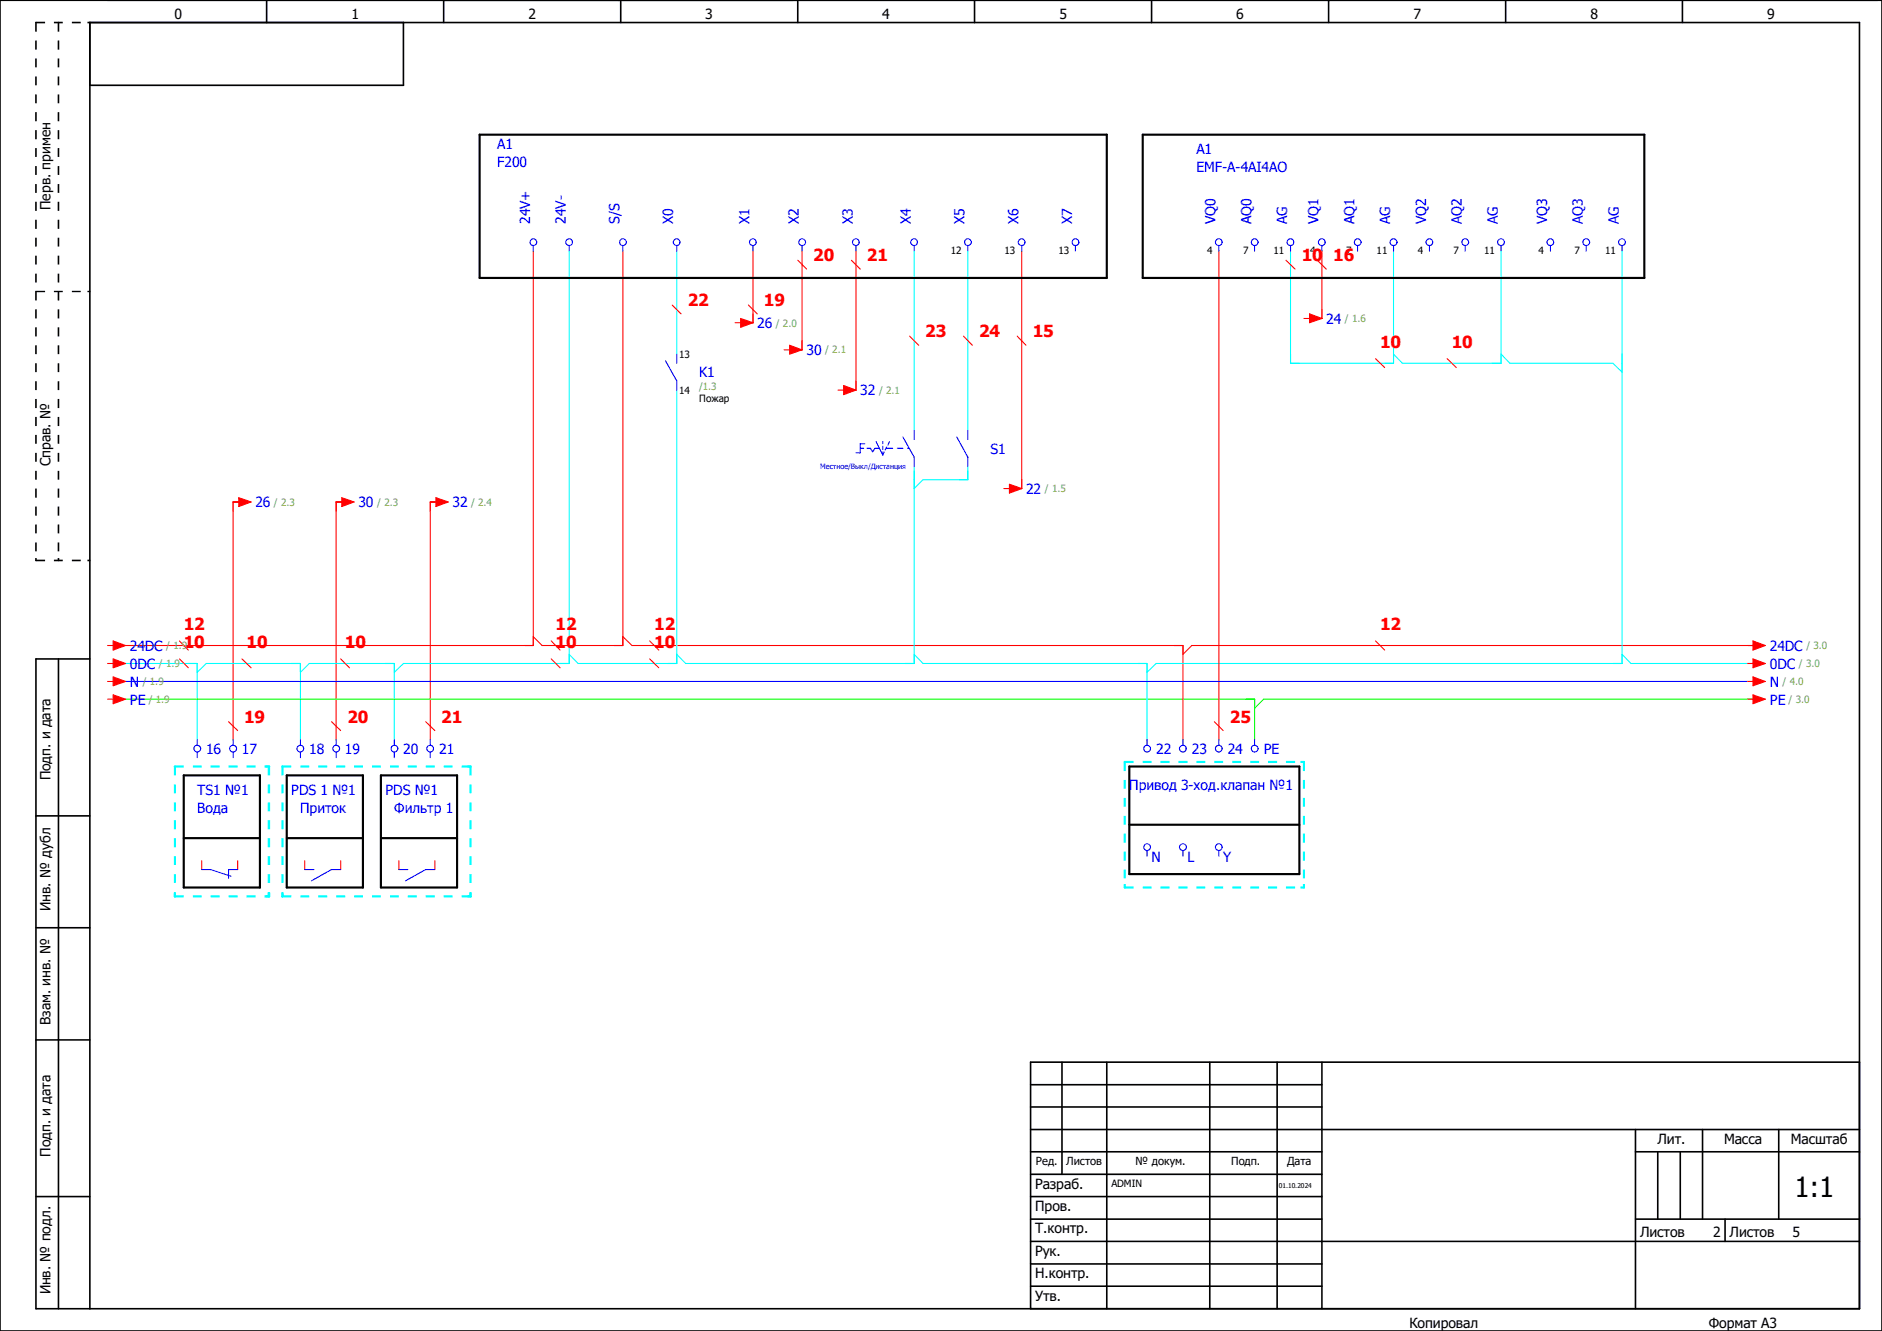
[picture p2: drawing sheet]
<svg xmlns="http://www.w3.org/2000/svg" width="297mm" height="210mm" viewBox="0 0 297 210" stroke-linecap="round" stroke-linejoin="round" font-family="sans-serif">
<path d="M210.1 -.1l-210.1 210.2M0 160.4l70.2 49.6M0 210v.1" fill="none" stroke="#fff" stroke-width=".16"/>
<g fill="none" stroke="#000" stroke-width=".25">
<path d="M0 0h297v210h-297zM42.1 0v3.6M63.7 3.6v9.9h-49.5M70 0v3.6M98 0v3.6M125.9 0v3.6M153.8 0v3.6M181.7 0v3.6M209.7 0v3.6M237.6 0v3.6M265.5 0v3.6M9.2 104v102.5"/>
<path d="M14.2 104h-8.5v102.5h287.8v-202.9h-279.3v202.9M5.7 128.7h8.5M5.7 146.4h8.5M5.7 164.1h8.5M162.6 178.2h130.9M162.6 171.2h46M162.6 174.7h46M167.6 167.6v17.7M174.7 167.6v38.9M190.9 167.6v38.9M201.5 167.6v38.9M208.6 167.6v38.9"/>
<path d="M258.1 178.2v28.3M268.7 178.2v14.2M280.7 178.2v14.2M293.5 167.6h-130.9v38.9M5.7 188.8h8.5M162.6 188.8h46M162.6 195.9h130.9M162.6 181.7h46M162.6 185.3h46M162.6 199.4h46M162.6 192.4h46M258.1 181.7h35.4"/>
<path d="M258.1 192.4h35.4M261.6 181.7v10.7M265.2 181.7v10.7M272.2 192.4v3.5M162.6 202.9h46"/>
</g>
<g fill="#000">
<path d="M13.8 3.4h.4l.1 .2-.5 .1zM13.8 45.9h.5v.2h-.5zM5.5 88.1h.3v.3l-.1 .2-.2-.2zM9.1 88.1h.3v.3l-.2 .2-.1-.2zM13.8 88.3h.4l.1 .2-.5 .1z"/>
<path d="M5.6 3.5l-.1 1.5h.3v-1.4zM5.5 6.4v1.4h.3v-1.4zM5.5 9.2v1.4h.3v-1.4zM5.5 12.1v1.4h.3v-1.4zM5.5 14.9v1.4h.3v-1.4zM5.5 17.7v1.4h.3v-1.4zM5.5 20.5v1.5h.3v-1.5zM5.5 23.4v1.4h.3v-1.4zM5.5 26.2v1.4h.3v-1.4zM5.5 29v1.4h.3v-1.4zM5.5 31.8v1.5h.3v-1.5zM5.5 34.7v1.4h.3v-1.4zM5.5 37.5v1.4h.3v-1.4zM5.5 40.3v1.4h.3v-1.4zM5.5 43.2v1.4h.3v-1.4zM5.5 46v1.4h.3v-1.4zM5.5 48.8v1.4h.3v-1.4zM5.5 51.6v1.5h.3v-1.5zM5.5 54.5v1.4h.3v-1.4zM5.5 57.3v1.4h.3v-1.4zM5.5 60.2v1.4h.3v-1.4zM5.5 62.9v1.5h.3v-1.5zM5.5 65.8v1.4h.3v-1.4zM5.5 68.6v1.4h.3v-1.4zM5.5 71.5v1.4h.3v-1.4zM5.5 74.3v1.4h.3v-1.4zM5.5 77.1v1.4h.3v-1.4zM5.5 79.9v1.5h.3v-1.5zM5.5 82.8v1.4h.3v-1.4zM5.5 85.6v1.4h.3v-1.4z"/>
<path d="M5.6 3.5l.1 .2h1.4v-.3zM8.5 3.4v.3h1.4v-.3zM11.3 3.4v.3h1.4v-.3z"/>
<path d="M9.1 3.5v1.5h.3v-1.4zM9.1 6.4v1.4h.3v-1.4zM9.1 9.2v1.4h.3v-1.4zM9.1 12.1v1.4h.3v-1.4zM9.1 14.9v1.4h.3v-1.4zM9.1 17.7v1.4h.3v-1.4zM9.1 20.5v1.5h.3v-1.5zM9.1 23.4v1.4h.3v-1.4zM9.1 26.2v1.4h.3v-1.4zM9.1 29v1.4h.3v-1.4zM9.1 31.8v1.5h.3v-1.5zM9.1 34.7v1.4h.3v-1.4zM9.1 37.5v1.4h.3v-1.4zM9.1 40.3v1.4h.3v-1.4zM9.1 43.2v1.4h.3v-1.4zM9.1 46v1.4h.3v-1.4zM9.1 48.8v1.4h.3v-1.4zM9.1 51.6v1.5h.3v-1.5zM9.1 54.5v1.4h.3v-1.4zM9.1 57.3v1.4h.3v-1.4zM9.1 60.2v1.4h.3v-1.4zM9.1 62.9v1.5h.3v-1.5zM9.1 65.8v1.4h.3v-1.4zM9.1 68.6v1.4h.3v-1.4zM9.1 71.5v1.4h.3v-1.4zM9.1 74.3v1.4h.3v-1.4zM9.1 77.1v1.4h.3v-1.4zM9.1 79.9v1.5h.3v-1.5zM9.1 82.8v1.4h.3v-1.4zM9.1 85.6v1.4h.3v-1.4z"/>
<path d="M5.6 45.9v.2h1.5v-.2zM8.5 45.9v.2h1.4v-.2zM11.3 45.9v.2h1.4v-.2z"/>
<path d="M5.6 88.3l.1 .3h1.4v-.3zM8.5 88.3v.3h1.4v-.3zM11.3 88.3v.3h1.4v-.3z"/>
</g>
<g fill="none" stroke="#f00" stroke-width=".17">
<path d="M84.2 39.6v62.3h-65.8M98.3 39.6v62.3h-12.7M118.8 39.6v11.3h-1.4M126.6 39.6v15.6h-1.4M135.1 39.6v22h-1.5M161.2 39.6v37.5h-1.4M192.4 39.6v77.1M208.6 39.6v10.6h-1.4M38.2 79.2h-1.4v37.5M54.5 79.2h-1.5v37.5M69.3 79.2h-1.4v37.5M99.7 101.9h87v14.8"/>
<path d="M188.1 101.9h89.1M31.8 135.8v1.4h1.4M37.5 135.8v1.4h-1.4M48.1 135.8v1.4h1.4M53.8 135.8v1.4h-1.5M62.9 135.8v1.4h1.4M68.6 135.8v1.4h-1.4"/>
</g>
<g fill="none" stroke="#0ff" stroke-width=".17">
<path d="M89.8 39.6v65.1h-26.1l-1.5 1.4M106.8 39.6v16.3M144.3 39.6v28.3M152.7 39.6v28.3M203.7 39.6v17.7h16.2v-17.7M236.9 39.6v17.7h-15.6M256 39.6v65.1h-73.5M238.3 57.3h16.3M106.8 61.6v43.1h-15.6M144.3 73.6v31.1h-36.1M152.7 73.6v2.1h-7M18.4 104.7h12.7v12"/>
<path d="M31.1 106.1l1.5-1.4h14.8v12M47.4 106.1l1.4-1.4h13.4v12M145.7 104.7h35.3v12M257.4 104.7h19.8"/>
</g>
<path d="M18.4 110.3h179.6v6.4M199.4 110.3h77.8" fill="none" stroke="#0f0" stroke-width=".17"/>
<path d="M18.4 107.5h258.8" fill="none" stroke="#00f" stroke-width=".17"/>
<path d="M29 122.3h12v17.7h-12zM29 132.2h12M45.3 122.3h12v17.7h-12zM45.3 132.2h12M60.1 122.3h12v17.7h-12zM60.1 132.2h12" fill="none" stroke="#000" stroke-width=".34"/>
<g fill="#0ff">
<path d="M41.9 141.3h.6l.1 .1-.1 .2h-.6z"/>
<path d="M42.2 140.9h.4v.7h-.3z"/>
<path d="M41.9 120.8h.6l.1 .1-.1 .2h-.6z"/>
<path d="M27.4 140.9h.4l-.1 .7h-.2z"/>
<path d="M73.7 141.3h.7v.3h-.7z"/>
<path d="M74.1 140.9h.3v.7h-.3z"/>
<path d="M73.7 120.8h.7v.3h-.7z"/>
<path d="M44.4 140.9h.3v.7h-.3z"/>
<path d="M27.5 141.3v.3h.1h1.4v-.3zM30.4 141.3v.3h1.4v-.3zM33.2 141.3v.3h1.5v-.3zM36.1 141.3v.3h1.4v-.3zM38.9 141.3v.3h1.4v-.3zM41.7 141.3v.3h.8l.1-.2-.1-.1z"/>
<path d="M42.3 120.8l-.1 1.5h.4v-1.4l-.1-.1zM42.2 123.8v1.4h.4v-1.4zM42.2 126.6v1.4h.4v-1.4zM42.2 129.4v1.5h.4v-1.5zM42.2 132.2v1.5h.4v-1.5zM42.2 135.1v1.4h.4v-1.4zM42.2 137.9v1.4h.4v-1.4zM42.2 140.8v.6l.1 .2h.3v-.8z"/>
<path d="M27.5 120.8l-.1 .1 .2 .2h1.4v-.3zM30.4 120.8v.3h1.4v-.3zM33.2 120.8v.3h1.5v-.3zM36.1 120.8v.3h1.4v-.3zM38.9 120.8v.3h1.4v-.3zM41.7 120.8v.3h.8l.1-.2-.1-.1z"/>
<path d="M27.5 120.8l-.1 1.5h.4v-1.4l-.2-.1zM27.4 123.8v1.4h.4v-1.4zM27.4 126.6v1.4h.4v-1.4zM27.4 129.4v1.5h.4v-1.5zM27.4 132.2v1.5h.4v-1.5zM27.4 135.1v1.4h.4v-1.4zM27.4 137.9v1.4h.4v-1.4zM27.4 140.8v.6l.2 .2 .2-.2v-.6z"/>
<path d="M44.4 141.3v.3h.2h1.4v-.3zM47.4 141.3v.3h1.4v-.3zM50.2 141.3v.3h1.4v-.3zM53 141.3v.3h1.5v-.3zM55.9 141.3v.3h1.4v-.3zM58.7 141.3v.3h1.4v-.3zM61.6 141.3v.3h1.3v-.3zM64.3 141.3v.3h1.5v-.3zM67.2 141.3v.3h1.4v-.3zM70 141.3v.3h1.4v-.3zM72.9 141.3v.3h1.4l.1-.2-.1-.1z"/>
<path d="M74.1 120.8v1.5h.3v-1.4v-.1zM74.1 123.8v1.4h.3v-1.4zM74.1 126.6v1.4h.3v-1.4zM74.1 129.4v1.5h.3v-1.5zM74.1 132.2v1.5h.3v-1.5zM74.1 135.1v1.4h.3v-1.4zM74.1 137.9v1.4h.3v-1.4zM74.1 140.8v.6v.2h.3v-.8z"/>
<path d="M44.4 120.8v.3h.2h1.4v-.3zM47.4 120.8v.3h1.4v-.3zM50.2 120.8v.3h1.4v-.3zM53 120.8v.3h1.5v-.3zM55.9 120.8v.3h1.4v-.3zM58.7 120.8v.3h1.4v-.3zM61.6 120.8v.3h1.3v-.3zM64.3 120.8v.3h1.5v-.3zM67.2 120.8v.3h1.4v-.3zM70 120.8v.3h1.4v-.3zM72.9 120.8v.3h1.4l.1-.2-.1-.1z"/>
<path d="M44.4 120.8v1.5h.3v-1.4l-.1-.1zM44.4 123.8v1.4h.3v-1.4zM44.4 126.6v1.4h.3v-1.4zM44.4 129.4v1.5h.3v-1.5zM44.4 132.2v1.5h.3v-1.5zM44.4 135.1v1.4h.3v-1.4zM44.4 137.9v1.4h.3v-1.4zM44.4 140.8v.6l.2 .2 .1-.2v-.6z"/>
</g>
<path d="M75.7 21.3h99v22.6h-99zM180.3 21.3h79.2v22.6h-79.2zM178.2 120.9h26.9v17h-26.9zM178.2 130.1h26.9" fill="none" stroke="#000" stroke-width=".34"/>
<path d="M118.8 49.5v1.4h-1.4M126.6 53.8v1.4h-1.4M135.1 60.1v1.5h-1.5M161.2 75.7v1.4h-1.4M82.8 101.9h1.4v-1.4l1.4 1.4M96.9 101.9h1.4v-1.4l1.4 1.4M185.3 101.9h1.4v1.4l1.4-1.4" fill="none" stroke="#f00" stroke-width=".17"/>
<path d="M144.3 74.3v2.8l1.4-1.4M152.7 74.3v1.4h-1.4M88.4 104.7h1.4v-1.4l1.4 1.4M105.4 104.7h1.4v-1.4l1.4 1.4M142.8 104.7h1.5v-1.4l1.4 1.4M179.6 104.7h1.4v1.4l1.5-1.4" fill="none" stroke="#0ff" stroke-width=".17"/>
<path d="M196.6 110.3h1.4v1.5l1.4-1.5" fill="none" stroke="#0f0" stroke-width=".17"/>
<g fill="#0ff">
<path d="M205.2 139.9h.6l.2 .1-.2 .2h-.6z"/>
<path d="M205.6 139.5h.4v.5l-.2 .2-.2-.2z"/>
<path d="M205.2 120.1h.6l.2 .1-.2 .2h-.6z"/>
<path d="M177.3 139.5h.4v.5l-.2 .2-.2-.2z"/>
<path d="M177.4 139.9l-.1 .1 .2 .2h1.4v-.3zM180.3 139.9v.3h1.4v-.3zM183.1 139.9v.3h1.5v-.3zM186 139.9v.3h1.4v-.3zM188.8 139.9v.3h1.4v-.3zM191.6 139.9v.3h1.4v-.3zM194.5 139.9v.3h1.4v-.3zM197.3 139.9v.3h1.4v-.3zM200.1 139.9v.3h1.4v-.3zM202.9 139.9v.3h1.5v-.3z"/>
<path d="M205.7 120.1l-.1 1.6h.4v-1.5l-.2-.1zM205.6 123.1v1.4h.4v-1.4zM205.6 125.9v1.4h.4v-1.4zM205.6 128.7v1.4h.4v-1.4zM205.6 131.5v1.5h.4v-1.5zM205.6 134.4v1.4h.4v-1.4zM205.6 137.2v1.4h.4v-1.4z"/>
<path d="M177.4 120.1v.3h.1h1.4v-.3zM180.3 120.1v.3h1.4v-.3zM183.1 120.1v.3h1.5v-.3zM186 120.1v.3h1.4v-.3zM188.8 120.1v.3h1.4v-.3zM191.6 120.1v.3h1.4v-.3zM194.5 120.1v.3h1.4v-.3zM197.3 120.1v.3h1.4v-.3zM200.1 120.1v.3h1.4v-.3zM202.9 120.1v.3h1.5v-.3z"/>
<path d="M177.4 120.1l-.1 1.6h.4v-1.5l-.2-.1zM177.3 123.1v1.4h.4v-1.4zM177.3 125.9v1.4h.4v-1.4zM177.3 128.7v1.4h.4v-1.4zM177.3 131.5v1.5h.4v-1.5zM177.3 134.4v1.4h.4v-1.4zM177.3 137.2v1.4h.4v-1.4z"/>
</g>
<g fill="none" stroke="#f00" stroke-width=".17">
<path d="M106.1 48.1l1.4 1.4M118.1 48.1l1.4 1.4M125.9 41.1l1.4 1.4M134.4 41.1l1.4 1.4M143.6 53l1.4 1.5M152.1 53l1.4 1.5M160.5 53l1.4 1.5M202.9 41.1l1.5 1.4M207.9 41.1l1.4 1.4M208.6 48.8v1.4h-1.4M217.1 56.6l1.4 1.4M228.4 56.6l1.4 1.4"/>
<path d="M28.3 101.1l1.4 1.5M28.3 104l1.4 1.4M36.1 113.9l1.4 1.4M38.2 104l1.4 1.4M52.3 113.9l1.5 1.4M53.8 104l1.4 1.4M67.2 113.9l1.4 1.4M87 104l1.4 1.4M87 101.1l1.4 1.5M102.5 104l1.5 1.4M102.5 101.1l1.5 1.5M191.6 113.9l1.4 1.4"/>
<path d="M217.1 101.1l1.4 1.5M276.6 106.8l2 .7-2 .7z"/>
</g>
<path d="M203.7 55.9v1.4h1.4M218.5 57.3h1.4v-1.4l1.4 1.4M235.5 57.3h1.4v-1.4l1.4 1.4M256 55.9v2.8l-1.4-1.4M254.6 104.7h1.4v-1.4l1.4 1.4" fill="none" stroke="#0ff" stroke-width=".17"/>
<g fill="none" stroke="#00f" stroke-width=".17">
<path d="M84.2 38.7v.9M89.8 38.7v.9M98.3 38.7v.9M106.8 38.7v.9M118.8 38.7v.9M126.6 38.7v.9M135.1 38.7v.9M144.3 38.7v.9M152.7 38.7v.9M161.2 38.7v.9M169.7 38.7v.9M192.4 38.7v.9"/>
<path d="M198 38.7v.9M203.7 38.7v.9M208.6 38.7v.9M214.2 38.7v.9M219.9 38.7v.9M225.6 38.7v.9M231.2 38.7v.9M236.9 38.7v.9M244.7 38.7v.9M250.3 38.7v.9M256 38.7v.9M105 56.9l1.8 3.2v1.5"/>
<path d="M106.8 55.9v1.4M135.8 70.7h.5M136.5 70h-.7v1.5h-.7M136.8 70.7h.6l.3 .6 .4-.6h.7M138.3 69.7l1 2.1M139.3 69.7v.3M139.3 70.4v.5M139.3 71.3v.5M139.5 71.3l-.2 .5M139.8 70.7h1.1M140 70.5l-.3 .5M140.4 69.7l-.3 .5"/>
<path d="M141.6 70.7h.9M142.5 69l1.8 3.1v1.5M143.2 70.7h.3M144.3 67.9v1.4M151 69l1.7 3.1v1.5M152.7 67.9v1.4M31.1 116.7v.9M31.1 118.7v.8M36.8 116.7v.9M36.8 118.7v.8M47.4 116.7v.9M47.4 118.7v.8"/>
<path d="M53 116.7v.9M53 118.7v.8M62.2 116.7v.9M62.2 118.7v.8M67.9 116.7v.9M67.9 118.7v.8M181 116.7v.9M186.7 116.7v.9M192.4 116.7v.9M198 116.7v.9M31.8 137.2h1.5M33.2 137.2l3.2 1.1"/>
<path d="M37.5 137.2h-1.4v1.4M48.1 137.2h1.4M53.8 137.2h-1.5l-3.2 1.8M62.9 137.2h1.4M68.6 137.2h-1.4l-3.2 1.8M181 134.2v.9M186.7 134.2v.9M192.4 134.2v.9"/>
<circle cx="84.2" cy="38.2" r=".54"/>
<circle cx="89.8" cy="38.2" r=".53"/>
<circle cx="98.3" cy="38.2" r=".54"/>
<circle cx="106.8" cy="38.2" r=".53"/>
<circle cx="118.8" cy="38.2" r=".53"/>
<circle cx="126.6" cy="38.2" r=".54"/>
<circle cx="135.1" cy="38.2" r=".53"/>
<circle cx="144.3" cy="38.2" r=".53"/>
<circle cx="152.8" cy="38.2" r=".54"/>
<circle cx="161.2" cy="38.2" r=".53"/>
<circle cx="169.7" cy="38.2" r=".54"/>
<circle cx="192.3" cy="38.2" r=".53"/>
<circle cx="198" cy="38.2" r=".54"/>
<circle cx="203.6" cy="38.2" r=".53"/>
<circle cx="208.6" cy="38.2" r=".53"/>
<circle cx="214.3" cy="38.2" r=".54"/>
<circle cx="219.9" cy="38.2" r=".54"/>
<circle cx="225.6" cy="38.2" r=".53"/>
<circle cx="231.2" cy="38.2" r=".54"/>
<circle cx="236.9" cy="38.2" r=".53"/>
<circle cx="244.7" cy="38.2" r=".53"/>
<circle cx="250.3" cy="38.2" r=".54"/>
<circle cx="256" cy="38.2" r=".53"/>
<circle cx="31.1" cy="118.1" r=".54"/>
<circle cx="36.8" cy="118.1" r=".54"/>
<circle cx="47.4" cy="118.1" r=".53"/>
<circle cx="53.1" cy="118.1" r=".54"/>
<circle cx="62.2" cy="118.1" r=".54"/>
<circle cx="67.9" cy="118.1" r=".53"/>
<circle cx="181" cy="118.1" r=".54"/>
<circle cx="186.7" cy="118.1" r=".53"/>
<circle cx="192.3" cy="118.1" r=".53"/>
<circle cx="198" cy="118.1" r=".54"/>
<circle cx="181" cy="133.7" r=".53"/>
<circle cx="186.7" cy="133.7" r=".54"/>
<circle cx="192.3" cy="133.7" r=".52"/>
</g>
<path d="M276.6 106.8l2 .7-2 .7z" fill="#f00"/>
<path d="M275.8 107.5h.8M276.6 109.6l2 .7-2 .7z" fill="none" stroke="#f00" stroke-width=".17"/>
<path d="M276.6 109.6l2 .7-2 .7z" fill="#f00"/>
<path d="M275.8 110.3h.8M276.6 104l2 .7-2 .7z" fill="none" stroke="#f00" stroke-width=".17"/>
<path d="M276.6 104l2 .7-2 .7z" fill="#f00"/>
<path d="M37.7 78.5l1.9 .7-1.9 .7zM275.8 104.7h.8" fill="none" stroke="#f00" stroke-width=".17"/>
<path d="M37.7 78.5l1.9 .7-1.9 .7z" fill="#f00"/>
<path d="M36.8 79.2h.9M53.9 78.5l2 .7-2 .7z" fill="none" stroke="#f00" stroke-width=".17"/>
<path d="M53.9 78.5l2 .7-2 .7z" fill="#f00"/>
<path d="M53 79.2h.9M68.8 78.5l1.9 .7-1.9 .7z" fill="none" stroke="#f00" stroke-width=".17"/>
<path d="M68.8 78.5l1.9 .7-1.9 .7z" fill="#f00"/>
<path d="M67.9 79.2h.9M17.9 106.8l1.9 .7-1.9 .7z" fill="none" stroke="#f00" stroke-width=".17"/>
<path d="M17.9 106.8l1.9 .7-1.9 .7z" fill="#f00"/>
<path d="M17 107.5h.9M17.9 109.6l1.9 .7-1.9 .7z" fill="none" stroke="#f00" stroke-width=".17"/>
<path d="M17.9 109.6l1.9 .7-1.9 .7z" fill="#f00"/>
<path d="M17 110.3h.9M17.9 104l1.9 .7-1.9 .7z" fill="none" stroke="#f00" stroke-width=".17"/>
<path d="M17.9 104l1.9 .7-1.9 .7z" fill="#f00"/>
<path d="M17 104.7h.9M17.9 101.1l1.9 .8-1.9 .7z" fill="none" stroke="#f00" stroke-width=".17"/>
<path d="M17.9 101.1l1.9 .8-1.9 .7z" fill="#f00"/>
<path d="M17 101.9h.9M276.6 101.1l2 .8-2 .7z" fill="none" stroke="#f00" stroke-width=".17"/>
<path d="M276.6 101.1l2 .8-2 .7z" fill="#f00"/>
<path d="M116.9 50.2l1.9 .7-1.9 .7zM275.8 101.9h.8" fill="none" stroke="#f00" stroke-width=".17"/>
<path d="M116.9 50.2l1.9 .7-1.9 .7z" fill="#f00"/>
<path d="M116 50.9h.9M124.6 54.5l2 .7-2 .7z" fill="none" stroke="#f00" stroke-width=".17"/>
<path d="M124.6 54.5l2 .7-2 .7z" fill="#f00"/>
<path d="M123.7 55.2h.9M133.1 60.8l2 .8-2 .7z" fill="none" stroke="#f00" stroke-width=".17"/>
<path d="M133.1 60.8l2 .8-2 .7z" fill="#f00"/>
<path d="M132.2 61.6h.9M159.3 76.4l1.9 .7-1.9 .7z" fill="none" stroke="#f00" stroke-width=".17"/>
<path d="M159.3 76.4l1.9 .7-1.9 .7z" fill="#f00"/>
<path d="M206.7 49.5l1.9 .7-1.9 .7zM158.4 77.1h.9" fill="none" stroke="#f00" stroke-width=".17"/>
<path d="M206.7 49.5l1.9 .7-1.9 .7z" fill="#f00"/>
<path d="M205.8 50.2h.9" fill="none" stroke="#f00" stroke-width=".17"/>
<text font-size="4.4" x="283.2" y="188.8">1:1</text>
<g font-size="2.6" fill="#f00">
<text x="128.4" y="41.1">20</text>
<text x="136.8" y="41.1">21</text>
<text x="205.4" y="41.1">10</text>
<text x="210.4" y="41.1">16</text>
<text x="108.5" y="48.2">22</text>
<text x="120.6" y="48.2">19</text>
<text x="146" y="53.2">23</text>
<text x="154.5" y="53.2">24</text>
<text x="163" y="53.2">15</text>
<text x="217.8" y="54.9">10</text>
<text x="229.1" y="54.9">10</text>
<text x="29" y="99.5">12</text>
<text x="87.7" y="99.5">12</text>
<text x="103.3" y="99.5">12</text>
<text x="217.8" y="99.5">12</text>
<text x="29" y="102.3">10</text>
<text x="38.9" y="102.3">10</text>
<text x="54.4" y="102.3">10</text>
<text x="87.7" y="102.3">10</text>
<text x="103.3" y="102.3">10</text>
<text x="38.5" y="114">19</text>
<text x="54.8" y="114">20</text>
<text x="69.6" y="114">21</text>
<text x="194.1" y="114">25</text>
</g>
<g font-size="2.2">
<text x="27.5" y="3">0</text>
<text x="55.5" y="3">1</text>
<text x="83.4" y="3">2</text>
<text x="111.3" y="3">3</text>
<text x="139.2" y="3">4</text>
<text x="167.2" y="3">5</text>
<text x="195.1" y="3">6</text>
<text x="223.1" y="3">7</text>
<text x="251" y="3">8</text>
<text x="278.9" y="3">9</text>
<text x="8" y="33.1" transform="rotate(-90 8 33.1)">Перв. примен</text>
<text x="8" y="73.6" transform="rotate(-90 8 73.6)">Справ. №</text>
<text x="8" y="123.1" transform="rotate(-90 8 123.1)">Подп. и дата</text>
<text x="8" y="143.8" transform="rotate(-90 8 143.8)">Инв. № дубл</text>
<text x="8" y="161.7" transform="rotate(-90 8 161.7)">Взам. инв. №</text>
<text x="8" y="182.5" transform="rotate(-90 8 182.5)">Подп. и дата</text>
<text x="261.6" y="180.5">Лит.</text>
<text x="272.1" y="180.5">Масса</text>
<text x="282.6" y="180.5">Масштаб</text>
<text x="163.4" y="187.5">Разраб.</text>
<text x="163.4" y="191.1">Пров.</text>
<text x="163.4" y="194.6">Т.контр.</text>
<text x="258.8" y="195.2">Листов</text>
<text x="270.3" y="195.2">2</text>
<text x="273" y="195.2">Листов</text>
<text x="282.9" y="195.2">5</text>
<text x="163.4" y="198.2">Рук.</text>
<text x="163.4" y="201.7">Н.контр.</text>
<text x="8" y="204.3" transform="rotate(-90 8 204.3)">Инв. № подл.</text>
<text x="163.4" y="205.2">Утв.</text>
<text x="222.4" y="209.5">Копировал</text>
<text x="269.7" y="209.5">Формат А3</text>
</g>
<g font-size="2.2" fill="#00f">
<text x="78.5" y="23.6">А1</text>
<text x="78.5" y="26.4">F200</text>
<text x="188.8" y="27.1">EMF-A-4AI4AO</text>
<text x="188.8" y="24.3">А1</text>
<text x="83.6" y="35.3" transform="rotate(-90 83.6 35.3)">24V+</text>
<text x="89.3" y="35.3" transform="rotate(-90 89.3 35.3)">24V-</text>
<text x="97.8" y="35.3" transform="rotate(-90 97.8 35.3)">S/S</text>
<text x="106.3" y="35.3" transform="rotate(-90 106.3 35.3)">X0</text>
<text x="118.3" y="35.3" transform="rotate(-90 118.3 35.3)">X1</text>
<text x="126.1" y="35.3" transform="rotate(-90 126.1 35.3)">X2</text>
<text x="134.6" y="35.3" transform="rotate(-90 134.6 35.3)">X3</text>
<text x="143.8" y="35.3" transform="rotate(-90 143.8 35.3)">X4</text>
<text x="152.2" y="35.3" transform="rotate(-90 152.2 35.3)">X5</text>
<text x="160.7" y="35.3" transform="rotate(-90 160.7 35.3)">X6</text>
<text x="169.2" y="35.3" transform="rotate(-90 169.2 35.3)">X7</text>
<text x="191.9" y="35.3" transform="rotate(-90 191.9 35.3)">VQ0</text>
<text x="197.5" y="35.3" transform="rotate(-90 197.5 35.3)">AQ0</text>
<text x="203.2" y="35.3" transform="rotate(-90 203.2 35.3)">AG</text>
<text x="208.1" y="35.3" transform="rotate(-90 208.1 35.3)">VQ1</text>
<text x="213.7" y="35.3" transform="rotate(-90 213.7 35.3)">AQ1</text>
<text x="219.4" y="35.3" transform="rotate(-90 219.4 35.3)">AG</text>
<text x="225.1" y="35.3" transform="rotate(-90 225.1 35.3)">VQ2</text>
<text x="230.7" y="35.3" transform="rotate(-90 230.7 35.3)">AQ2</text>
<text x="236.4" y="35.3" transform="rotate(-90 236.4 35.3)">AG</text>
<text x="244.2" y="35.3" transform="rotate(-90 244.2 35.3)">VQ3</text>
<text x="249.8" y="35.3" transform="rotate(-90 249.8 35.3)">AQ3</text>
<text x="255.5" y="35.3" transform="rotate(-90 255.5 35.3)">AG</text>
<text x="119.5" y="51.8">26</text>
<text x="209.3" y="51.1">24</text>
<text x="110.3" y="59.6">K1</text>
<text x="127.3" y="56">30</text>
<text x="135.8" y="62.4">32</text>
<text x="156.3" y="71.6">S1</text>
<text x="161.9" y="77.9">22</text>
<text x="40.3" y="80.1">26</text>
<text x="56.6" y="80.1">30</text>
<text x="71.4" y="80.1">32</text>
<text x="20.5" y="105.5">0DC</text>
<text x="20.5" y="102.7">24DC</text>
<text x="279.3" y="105.5">0DC</text>
<text x="279.3" y="102.7">24DC</text>
<text x="20.5" y="108.3">N</text>
<text x="20.5" y="111.2">PE</text>
<text x="279.3" y="108.3">N</text>
<text x="279.3" y="111.2">PE</text>
<text x="32.5" y="119">16</text>
<text x="38.2" y="119">17</text>
<text x="48.8" y="119">18</text>
<text x="54.4" y="119">19</text>
<text x="63.6" y="119">20</text>
<text x="69.3" y="119">21</text>
<text x="182.5" y="119">22</text>
<text x="188.1" y="119">23</text>
<text x="193.8" y="119">24</text>
<text x="199.4" y="119">PE</text>
<text x="31.1" y="125.4">TS1 №1</text>
<text x="46" y="125.4">PDS 1 №1</text>
<text x="60.8" y="125.4">PDS №1</text>
<text x="178.2" y="124.7">Привод 3-ход.клапан №1</text>
<text x="31.1" y="128.2">Вода</text>
<text x="47.4" y="128.2">Приток</text>
<text x="62.2" y="128.2">Фильтр 1</text>
<text x="181.7" y="136">N</text>
<text x="187.4" y="136">L</text>
<text x="193" y="136">Y</text>
</g>
<g font-size="1.8">
<text x="163.5" y="183.8">Ред.</text>
<text x="168.3" y="183.8">Листов</text>
<text x="179.2" y="183.8">№ докум.</text>
<text x="194.3" y="183.8">Подп.</text>
<text x="203.1" y="183.8">Дата</text>
</g>
<g font-size="1.6">
<text x="150.1" y="40">12</text>
<text x="158.5" y="40">13</text>
<text x="167" y="40">13</text>
<text x="190.5" y="40">4</text>
<text x="196.2" y="40">7</text>
<text x="201" y="40">11</text>
<text x="206.8" y="40">4</text>
<text x="212.4" y="40">7</text>
<text x="217.3" y="40">11</text>
<text x="223.7" y="40">4</text>
<text x="229.4" y="40">7</text>
<text x="234.2" y="40">11</text>
<text x="242.8" y="40">4</text>
<text x="248.5" y="40">7</text>
<text x="253.3" y="40">11</text>
<text x="107.2" y="56.5">13</text>
<text x="107.2" y="62.1">14</text>
<text x="110.3" y="63.5">Пожар</text>
<text x="175.4" y="187.3">ADMIN</text>
</g>
<g font-size="1.6" fill="#7ca552">
<text x="122.4" y="51.5">/ 2.0</text>
<text x="212.3" y="50.8">/ 1.6</text>
<text x="130.2" y="55.8">/ 2.1</text>
<text x="110.3" y="61.6">/1.3</text>
<text x="138.7" y="62.1">/ 2.1</text>
<text x="164.9" y="77.7">/ 1.5</text>
<text x="43.2" y="79.8">/ 2.3</text>
<text x="59.5" y="79.8">/ 2.3</text>
<text x="74.3" y="79.8">/ 2.4</text>
<text x="25.1" y="105.2">/ 1.9</text>
<text x="26.2" y="102.4">/ 1.9</text>
<text x="283.9" y="105.2">/ 3.0</text>
<text x="285.1" y="102.4">/ 3.0</text>
<text x="22.5" y="108.1">/ 1.9</text>
<text x="23.5" y="110.9">/ 1.9</text>
<text x="281.3" y="108.1">/ 4.0</text>
<text x="282.3" y="110.9">/ 3.0</text>
</g>
<text font-size="1.2" fill="#00f" x="129.4" y="74">Местное/Выкл/Дистанция</text>
<text font-size="1.1" x="201.8" y="187.5">01.10.2024</text>
</svg>
